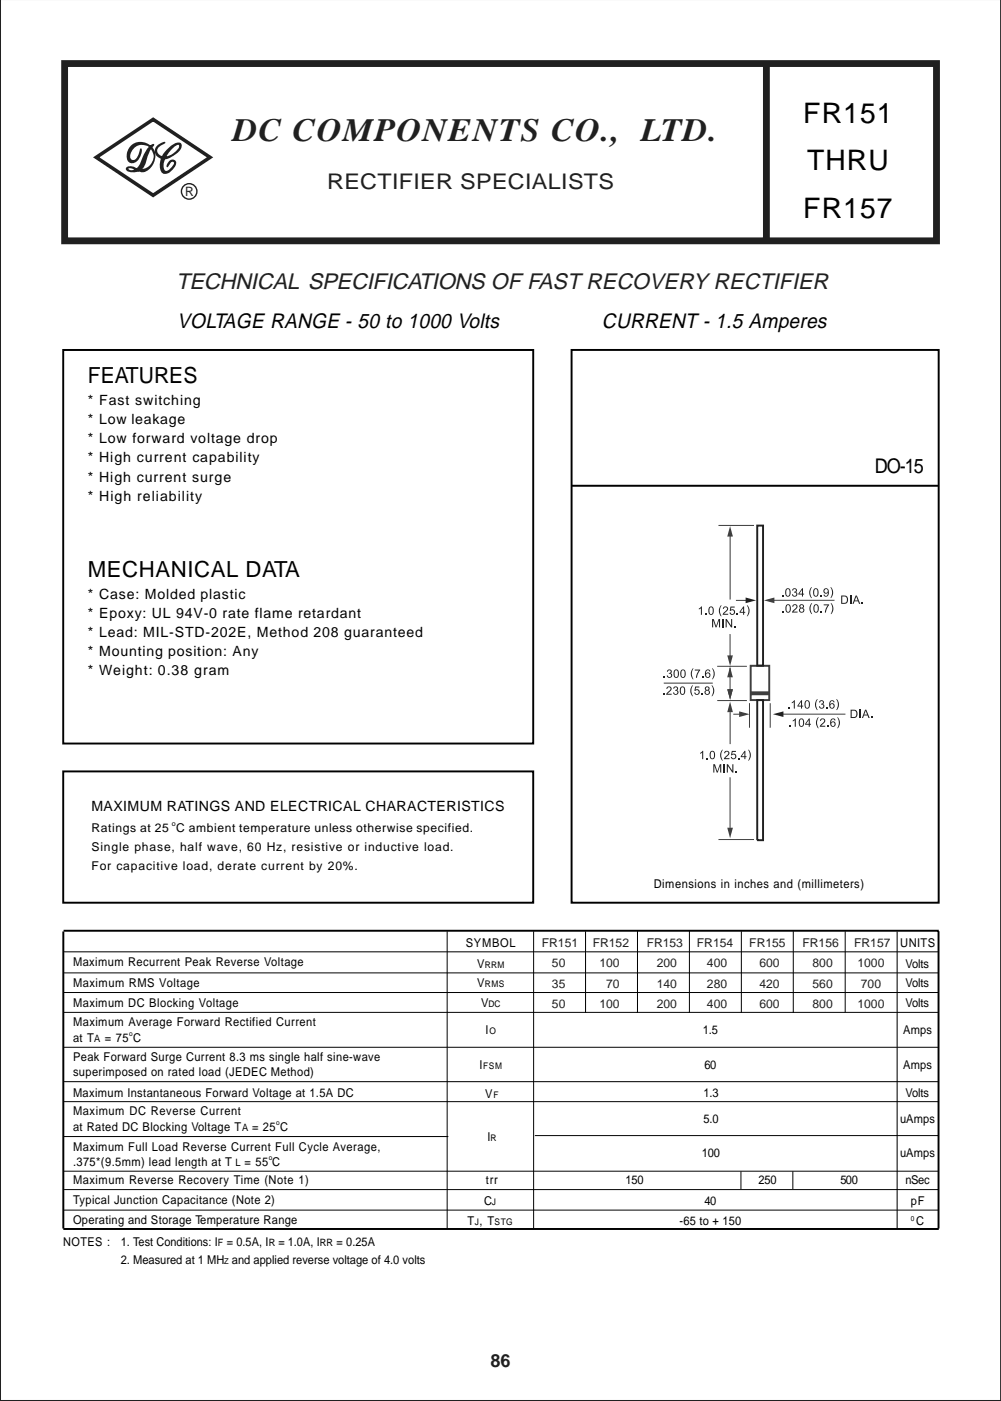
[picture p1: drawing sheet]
<svg xmlns="http://www.w3.org/2000/svg" width="175mm" height="245mm" viewBox="0 0 175 245" stroke-linecap="round" stroke-linejoin="round" font-family="sans-serif">
<path d="M0 -.1v244.9h175v-244.9" fill="none" stroke="#231f20" stroke-width=".35"/>
<path d="M11 61.2h82.2v68.7h-82.2zM99.9 61.2h64.2v96.5h-64.2zM99.9 84.9h64.1M11 134.8h82.2v22.9h-82.2z" fill="none" stroke="#000" stroke-width=".34"/>
<path d="M11.3 11.1h152.4v31h-152.4zM134 11.1v31" fill="none" stroke="#231f20" stroke-width="1.2" stroke-linecap="butt"/>
<path d="M16.8 27.5l10-6.6 9.9 6.6-9.9 6.6z" fill="none" stroke="#231f20" stroke-width=".62" stroke-linecap="butt"/>
<circle cx="33.1" cy="33.4" r="1.35" fill="none" stroke="#231f20" stroke-width=".24"/>
<g fill="#231f20">
<path d="M22.8 25.6a2.58 2.58 0 0 1 3.6-.1 2.58 2.58 0 0 1 .1 3.6 1.95 1.95 0 0 1-2.9 .6l-.8-.3h-.3v.1a1.46 1.46 0 0 0 2-1 5.3 5.3 0 0 1 2.2-3.3h.2l.1 .1a6.9 6.9 0 0 0-1.6 3.5 2.2 2.2 0 0 1-3.3 1l-.1-.3a.99 .99 0 0 1 1.5-.3 2.16 2.16 0 0 0 3-.7 2.16 2.16 0 0 0-.8-3 2.08 2.08 0 0 0-2.9 2.1l.2 .3a1.03 1.03 0 0 0 1.2-1l.2-.7 .1-.3h.2a2.23 2.23 0 0 1-1.6 2.6 1.11 1.11 0 0 1-.9-1.5l.3-1z"/>
<path d="M27.3 25.6a2.44 2.44 0 0 1 1.5-.8l.1 .2-.5 .3a1.02 1.02 0 0 0-.9 1 1.02 1.02 0 0 0 .9 1 3 3 0 0 0 2.9-1.7v-.2a1.57 1.57 0 0 0-1.4 .9 3.6 3.6 0 0 0-1.2 3.2l.1 .3a.81 .81 0 0 0 1-.4 .93 .93 0 0 0 .5-1.1 1.05 1.05 0 0 0-.9 .9h-.3a1.02 1.02 0 0 1 .5-1.1 1.02 1.02 0 0 1 1.1 0 1.66 1.66 0 0 1-.7 1.8 1.08 1.08 0 0 1-1.3 .5 1.08 1.08 0 0 1-.8-1.1 4.4 4.4 0 0 1 3.2-4.4l.4 .1a.71 .71 0 0 1 .1 1 4.9 4.9 0 0 1-2.8 1.9 1.47 1.47 0 0 1-1.5-.7 1.47 1.47 0 0 1 0-1.6z"/>
</g>
<path d="M127.1 144.6h1l-.5 1.9z" fill="#3c3c3d"/>
<path d="M131.2 116.3h3.3v6h-3.3z" fill="none" stroke="#3c3c3d" stroke-width=".34"/>
<path d="M131.3 121.2h3.2" fill="none" stroke="#3c3c3d" stroke-width=".68" stroke-linecap="butt"/>
<path d="M132.4 91.8h1v24.5h-1zM132.4 122.3h1v24.5h-1z" fill="none" stroke="#231f20" stroke-width=".34"/>
<path d="M131 122.9v4.3zM134.6 122.9v4.3zM125.4 116.4h5.2zM125.4 122.4h5.2zM125.6 146.7h6.2zM125.6 91.8h6.2zM116 119.4h8.6zM127.6 123.3v6.7z" fill="#231f20" stroke="#3c3c3d" stroke-width=".17"/>
<path d="M127.6 122.6l.5 1.8h-1z" fill="#3c3c3d"/>
<path d="M127.6 92.6v12.2" fill="none" stroke="#3c3c3d" stroke-width=".17"/>
<path d="M127.6 91.9l.5 1.9h-1z" fill="#3c3c3d"/>
<path d="M127.6 110.8v4.1" fill="none" stroke="#3c3c3d" stroke-width=".17"/>
<path d="M127.1 114.5h1l-.5 1.9z" fill="#3c3c3d"/>
<path d="M127.6 116.7v4.1" fill="none" stroke="#3c3c3d" stroke-width=".17"/>
<g fill="#3c3c3d">
<path d="M127.1 120.4h1l-.5 1.9z"/>
<path d="M127.6 116.5l.5 1.9h-1z"/>
</g>
<path d="M128.6 104.9h2.1M127.6 135.8v9.2" fill="none" stroke="#3c3c3d" stroke-width=".17"/>
<path d="M130.3 104.4l1.9 .5-1.9 .5z" fill="#231f20"/>
<path d="M128.2 124.8h1.3" fill="none" stroke="#3c3c3d" stroke-width=".17"/>
<path d="M129.2 124.3l1.8 .5-1.8 .5z" fill="#3c3c3d"/>
<g fill="#231f20">
<path d="M122.4 131.6l.5-.4v1.5h-.2v-1.2l-.3 .2z"/>
<path d="M123.5 132.5h.2v.2h-.2z"/>
<path d="M126.2 131h.2a1.69 1.69 0 0 0 0 1.9 1.29 1.29 0 0 1-.2-1.9z"/>
<path d="M126.7 131.3a.47 .47 0 0 1 .7 .1 .47 .47 0 0 1-.2 .7l-.4 .4h.7v.2h-1l.2-.4a.88 .88 0 0 0 .5-.9h-.3l-.1 .2h-.2z"/>
<path d="M127.9 131.2h.7v.2h-.5l-.1 .4a.48 .48 0 0 1 .7 .2 .48 .48 0 0 1-.3 .7 .48 .48 0 0 1-.7-.4h.2a.31 .31 0 0 0 .5 .1 .31 .31 0 0 0 0-.5 .31 .31 0 0 0-.5 .1h-.1z"/>
<path d="M129 132.5h.2v.2h-.2z"/>
<path d="M130.8 131a1.19 1.19 0 0 1 0 1.9 1.69 1.69 0 0 0 0-1.9z"/>
<path d="M124.7 133.6h.3l.4 1.2 .4-1.2h.3v1.4h-.2v-1.2l-.4 1.2h-.2l-.4-1.2v1.2h-.2z"/>
<path d="M126.5 133.6h.2v1.4h-.2z"/>
<path d="M127 133.6h.2l.8 1.1v-1.1h.2v1.4h-.2l-.8-1.1v1.1h-.2z"/>
<path d="M128.6 134.8h.2v.2h-.2z"/>
<path d="M116 121.2h.2v.2h-.2z"/>
<path d="M116.6 120.1a.47 .47 0 0 1 .7 0 .47 .47 0 0 1-.2 .7l-.4 .4h.7v.2h-1l.2-.3a.88 .88 0 0 0 .5-.9l-.3-.1-.1 .3h-.2z"/>
<path d="M117.8 120a.39 .39 0 0 1 .6 0 .39 .39 0 0 1-.1 .6 .46 .46 0 0 1 0 .8 .46 .46 0 0 1-.7-.4h.2a.29 .29 0 0 0 .4 .3 .29 .29 0 0 0 .2-.4 .29 .29 0 0 0-.4-.2v-.1a.25 .25 0 0 0 .3-.2 .25 .25 0 0 0-.2-.3 .25 .25 0 0 0-.3 .3l-.1-.1z"/>
<path d="M121 119.8h.1a1.69 1.69 0 0 0 0 1.9 1.29 1.29 0 0 1-.1-1.9z"/>
<path d="M121.5 120h.8v.1h-.6l-.1 .4a.48 .48 0 0 1 .7 .3 .48 .48 0 0 1-.3 .6 .48 .48 0 0 1-.6-.4h.1a.31 .31 0 0 0 .5 .1 .31 .31 0 0 0 0-.4 .31 .31 0 0 0-.4 0h-.2z"/>
<path d="M122.6 121.2h.2v.2h-.2z"/>
<path d="M124.4 119.8a1.19 1.19 0 0 1 0 1.9 1.69 1.69 0 0 0 0-1.9z"/>
<path d="M116 118.2h.2v.2h-.2z"/>
<path d="M116.7 117.1a.39 .39 0 0 1 .6 0 .39 .39 0 0 1-.1 .6 .46 .46 0 0 1 0 .7 .46 .46 0 0 1-.6-.3l.1-.1a.29 .29 0 0 0 .4 .3 .29 .29 0 0 0 .2-.4 .29 .29 0 0 0-.4-.1v-.2a.25 .25 0 0 0 .3-.2 .25 .25 0 0 0-.2-.3 .25 .25 0 0 0-.2 .3h-.2z"/>
<path d="M121.1 116.8h.1a1.69 1.69 0 0 0 0 1.9 1.29 1.29 0 0 1-.1-1.9z"/>
<path d="M121.4 117h1l-.4 .9-.2 .5h-.1v-.4l.5-.8h-.8z"/>
<path d="M122.7 118.2h.2v.2h-.2z"/>
<path d="M124.5 116.8a1.19 1.19 0 0 1 0 1.9 1.69 1.69 0 0 0 0-1.9z"/>
<path d="M122.2 106.3l.5-.3v1.4h-.2v-1.1l-.3 .2z"/>
<path d="M123.3 107.2h.2v.2h-.2z"/>
<path d="M126 105.8h.1a1.69 1.69 0 0 0 0 1.9 1.29 1.29 0 0 1-.1-1.9z"/>
<path d="M126.5 106.1a.47 .47 0 0 1 .7 0 .47 .47 0 0 1-.2 .7l-.4 .5h.7v.1h-1l.2-.3a.88 .88 0 0 0 .5-.9l-.3-.1-.2 .3h-.1z"/>
<path d="M127.7 106h.7v.2h-.6v.4a.48 .48 0 0 1 .6 .2 .48 .48 0 0 1-.3 .6 .48 .48 0 0 1-.6-.3l.2-.1a.31 .31 0 0 0 .5 .2 .31 .31 0 0 0 0-.5 .31 .31 0 0 0-.5 .1l-.1-.1z"/>
<path d="M128.8 107.2h.2v.2h-.2z"/>
<path d="M130.5 105.8a1.19 1.19 0 0 1 0 1.9 1.69 1.69 0 0 0 0-1.9z"/>
<path d="M124.5 108.2h.3l.4 1.2 .4-1.2h.3v1.4h-.2v-1.2l-.4 1.2h-.2l-.4-1.2v1.2h-.2z"/>
<path d="M126.3 108.2h.1v1.4h-.1z"/>
<path d="M126.8 108.2h.2l.8 1.1v-1.1h.2v1.4h-.2l-.8-1.1v1.1h-.2z"/>
<path d="M128.4 109.4h.2v.2h-.2z"/>
<path d="M135.1 124.8l1.8-.5v1z"/>
<path d="M124.3 131.5l.2-.1a.75 .75 0 0 1 0 1.1 .81 .81 0 0 1-.2-1zM124.3 131.3a1.06 1.06 0 0 0 0 1.3 .72 .72 0 0 0 .7-.3 .72 .72 0 0 0-.1-.8l-.3-.3z"/>
<path d="M130.1 131.5v.7h-.4zM130.2 131.2l-.7 1.1h.6v.4h.2v-.4h.2v-.1h-.2v-1z"/>
<path d="M119.1 120.2l.2-.1a.75 .75 0 0 1 0 1.2 .81 .81 0 0 1-.2-1.1zM119 120a1.06 1.06 0 0 0 .1 1.4 .72 .72 0 0 0 .7-.4 .72 .72 0 0 0-.1-.8l-.3-.2z"/>
<path d="M123.3 120.1a.39 .39 0 0 1 .6-.1 .39 .39 0 0 1-.1 .6 .43 .43 0 0 1 .2 .7 .43 .43 0 0 1-.7 0 .43 .43 0 0 1 .1-.7l-.2-.2zM123.4 120.3a.25 .25 0 0 0 .5 0 .25 .25 0 0 0-.5 0zM123.3 121a.3 .3 0 0 0 .6 0 .3 .3 0 0 0-.6 0z"/>
<path d="M118 117.2l.2-.1a.75 .75 0 0 1 0 1.2 .81 .81 0 0 1-.2-1.1zM117.9 117.1a1.06 1.06 0 0 0 .1 1.3 .72 .72 0 0 0 .7-.4 .72 .72 0 0 0-.1-.7l-.3-.3z"/>
<path d="M119.2 117.2l.2-.1a.75 .75 0 0 1 0 1.2 .81 .81 0 0 1-.2-1.1zM119.1 117.1a1.06 1.06 0 0 0 .1 1.3 .72 .72 0 0 0 .7-.4 .72 .72 0 0 0-.1-.7l-.3-.3z"/>
<path d="M123.4 118a.31 .31 0 0 1 .6 0 .31 .31 0 0 1-.6 0zM123.4 117.2a.78 .78 0 0 0 .5 1.3 .46 .46 0 0 0 .2-.7 .46 .46 0 0 0-.7-.1 .35 .35 0 0 1 .1-.5 .35 .35 0 0 1 .5 .1h.2l-.3-.3z"/>
<path d="M124.1 106.2l.2-.1a.75 .75 0 0 1 0 1.2 .81 .81 0 0 1-.2-1.1zM124 106.1a1.06 1.06 0 0 0 .1 1.3 .72 .72 0 0 0 .7-.4 .72 .72 0 0 0-.1-.7l-.3-.3z"/>
<path d="M129.9 106.3v.6h-.5zM129.9 106l-.6 1.1h.6v.3h.2v-.3h.2v-.2h-.2v-.9z"/>
</g>
<g fill="#231f20" stroke="#3c3c3d" stroke-width=".17">
<path d="M136.6 124.8h11.2z"/>
<path d="M135 104.9h10.9z"/>
</g>
<path d="M133.5 104.9l1.9-.5v1z" fill="#3c3c3d"/>
<g fill="#231f20">
<path d="M137.8 123.6h.2v.2h-.2z"/>
<path d="M138.4 122.7l.5-.3v1.4h-.1v-1.1l-.4 .2z"/>
<path d="M142.8 122.2h.1a1.69 1.69 0 0 0 0 1.9 1.29 1.29 0 0 1-.1-1.9z"/>
<path d="M143.3 122.5a.39 .39 0 0 1 .6-.1 .39 .39 0 0 1-.1 .6 .46 .46 0 0 1 0 .8 .46 .46 0 0 1-.6-.4h.1a.29 .29 0 0 0 .4 .3 .29 .29 0 0 0 .2-.4 .29 .29 0 0 0-.4-.2v-.1a.25 .25 0 0 0 .3-.2 .25 .25 0 0 0-.2-.3 .25 .25 0 0 0-.2 .3l-.2-.1z"/>
<path d="M144.4 123.6h.2v.2h-.2z"/>
<path d="M146.2 122.2a1.19 1.19 0 0 1 0 1.9 1.69 1.69 0 0 0 0-1.9z"/>
<path d="M137.9 126.8h.2v.2h-.2z"/>
<path d="M138.6 125.9l.5-.4v1.5h-.2v-1.1l-.3 .2z"/>
<path d="M143 125.4h.1a1.69 1.69 0 0 0 0 1.9 1.29 1.29 0 0 1-.1-1.9z"/>
<path d="M143.5 125.6a.47 .47 0 0 1 .7 .1 .47 .47 0 0 1-.2 .7l-.5 .4h.8v.2h-1l.1-.3a.88 .88 0 0 0 .6-.9l-.3-.1-.2 .3h-.2z"/>
<path d="M144.6 126.8h.2v.2h-.2z"/>
<path d="M146.3 125.4a1.19 1.19 0 0 1 0 1.9 1.69 1.69 0 0 0 0-1.9z"/>
<path d="M150.2 124h.2v1.5h-.2z"/>
<path d="M152.3 125.3h.2v.2h-.2z"/>
<path d="M136.7 104.1h.2v.2h-.2z"/>
<path d="M138.6 102.9a.39 .39 0 0 1 .6 0 .39 .39 0 0 1-.1 .6 .46 .46 0 0 1 0 .8 .46 .46 0 0 1-.7-.4l.2-.1a.29 .29 0 0 0 .4 .3 .29 .29 0 0 0 .2-.3 .29 .29 0 0 0-.4-.2v-.2a.25 .25 0 0 0 .3-.2 .25 .25 0 0 0-.2-.3 .25 .25 0 0 0-.3 .3h-.1z"/>
<path d="M141.8 102.6h.1a1.69 1.69 0 0 0 0 1.9 1.29 1.29 0 0 1-.1-1.9z"/>
<path d="M143.4 104.1h.2v.2h-.2z"/>
<path d="M145.2 102.6a1.19 1.19 0 0 1 0 1.9 1.69 1.69 0 0 0 0-1.9z"/>
<path d="M136.8 106.8h.2v.2h-.2z"/>
<path d="M138.6 105.7a.47 .47 0 0 1 .7 .1 .47 .47 0 0 1-.2 .7l-.4 .4h.7v.1h-1l.2-.3a.88 .88 0 0 0 .6-.9h-.4l-.1 .2h-.2z"/>
<path d="M141.8 105.4h.2a1.69 1.69 0 0 0 0 1.9 1.29 1.29 0 0 1-.2-1.9z"/>
<path d="M143.5 106.8h.2v.2h-.2z"/>
<path d="M144 105.6h.9l-.4 .9-.1 .5h-.2l.1-.4 .4-.8h-.7z"/>
<path d="M145.2 105.4a1.19 1.19 0 0 1 0 1.9 1.69 1.69 0 0 0 0-1.9z"/>
<path d="M148.6 104.1h.2v1.4h-.2z"/>
<path d="M150.6 105.3h.2v.2h-.2z"/>
<path d="M140 122.7v.6h-.4zM140.1 122.4l-.7 1.1h.6v.3h.2v-.3h.2v-.2h-.2v-.9z"/>
<path d="M140.9 122.6l.2-.1a.75 .75 0 0 1 0 1.2 .81 .81 0 0 1-.2-1.1zM140.8 122.4a1.06 1.06 0 0 0 .1 1.4 .72 .72 0 0 0 .7-.4 .72 .72 0 0 0-.1-.8l-.3-.2z"/>
<path d="M145.1 123.4a.31 .31 0 0 1 .6 0 .31 .31 0 0 1-.6 0zM145.1 122.5a.78 .78 0 0 0 .5 1.3 .46 .46 0 0 0 .3-.7 .46 .46 0 0 0-.8 0 .35 .35 0 0 1 .1-.5 .35 .35 0 0 1 .5 0l.2 .1-.3-.3z"/>
<path d="M139.9 125.8l.2-.1a.75 .75 0 0 1 0 1.2 .81 .81 0 0 1-.2-1.1zM139.8 125.6a1.06 1.06 0 0 0 .1 1.4 .72 .72 0 0 0 .7-.4 .72 .72 0 0 0-.1-.8l-.3-.2z"/>
<path d="M141.4 125.8v.7h-.5zM141.4 125.5l-.7 1.2h.7v.3h.2v-.3h.1v-.2h-.1v-1z"/>
<path d="M145.3 126.5a.31 .31 0 0 1 .6 0 .31 .31 0 0 1-.6 0zM145.3 125.7a.78 .78 0 0 0 .4 1.3 .46 .46 0 0 0 .3-.7 .46 .46 0 0 0-.7-.1 .35 .35 0 0 1 .1-.4 .35 .35 0 0 1 .4 0l.3 .1-.3-.3z"/>
<path d="M148.9 124.2a.6 .6 0 0 1 .8 .5 .6 .6 0 0 1-.8 .6zM148.7 124v1.5h.5a.73 .73 0 0 0 .7-.8 .73 .73 0 0 0-.7-.7z"/>
<path d="M151.3 124.2l.3 .7h-.5zM151.2 124l-.5 1.5h.2l.1-.5h.6l.2 .5h.2l-.6-1.5z"/>
<path d="M137.5 103l.2-.1a.75 .75 0 0 1 0 1.2 .81 .81 0 0 1-.2-1.1zM137.5 102.9a1.06 1.06 0 0 0 0 1.3 .72 .72 0 0 0 .7-.4 .72 .72 0 0 0-.1-.7l-.3-.3z"/>
<path d="M140.2 102.8h.2v.9h.2v.2h-.2v.4h-.2v-.4h-.6zM140.2 103.1l-.5 .6h.5z"/>
<path d="M142.4 103l.2-.1a.75 .75 0 0 1 0 1.2 .81 .81 0 0 1-.2-1.1zM142.3 102.9a1.06 1.06 0 0 0 .1 1.3 .72 .72 0 0 0 .7-.4 .72 .72 0 0 0-.1-.7l-.3-.3z"/>
<path d="M144.1 103.3a.32 .32 0 0 1 .6 0 .32 .32 0 0 1-.6 0zM144.1 102.9a.46 .46 0 0 0-.1 .7 .46 .46 0 0 0 .7 0 .33 .33 0 0 1-.1 .5 .33 .33 0 0 1-.5-.2h-.1a.48 .48 0 0 0 .5 .4 .48 .48 0 0 0 .4-.6 .57 .57 0 0 0-.1-.7 .57 .57 0 0 0-.7-.1z"/>
<path d="M137.6 105.8l.2-.1a.75 .75 0 0 1 0 1.2 .81 .81 0 0 1-.2-1.1zM137.5 105.7a1.06 1.06 0 0 0 .1 1.3 .72 .72 0 0 0 .7-.4 .72 .72 0 0 0-.1-.7l-.3-.3z"/>
<path d="M139.8 106.6a.3 .3 0 0 1 .6 0 .3 .3 0 0 1-.6 0zM139.8 105.7l-.1 .4 .2 .2a.43 .43 0 0 0-.1 .6 .43 .43 0 0 0 .7 0 .43 .43 0 0 0-.2-.6 .39 .39 0 0 0 .1-.6 .39 .39 0 0 0-.6 0zM139.9 106a.25 .25 0 0 1 .5 0 .25 .25 0 0 1-.5 0z"/>
<path d="M142.5 105.8l.2-.1a.75 .75 0 0 1 0 1.2 .81 .81 0 0 1-.2-1.1zM142.4 105.7a1.06 1.06 0 0 0 .1 1.3 .72 .72 0 0 0 .6-.4 .72 .72 0 0 0 0-.7l-.3-.3z"/>
<path d="M147.2 104.2a.6 .6 0 0 1 .9 .6 .6 .6 0 0 1-.9 .6zM147 104.1v1.4h.6a.73 .73 0 0 0 .6-.7 .73 .73 0 0 0-.7-.7z"/>
<path d="M149.7 104.2l.2 .7h-.5zM149.6 104.1l-.6 1.4h.2l.2-.4h.6l.2 .4h.2l-.6-1.4z"/>
</g>
<path d="M11.1 162.8v51.9M11.1 162.7h153M164.1 162.7v52M11.1 214.8h153" fill="none" stroke="#000" stroke-width=".34"/>
<g fill="none" stroke="#000" stroke-width=".17">
<path d="M11.1 166.3h153M11.1 170h153M11.1 173.4h153M11.1 176.9h153M78.2 162.7v52M93.3 162.7v52M102.4 162.7v14.3M111.4 162.7v14.3M120.5 162.7v14.3M129.6 162.7v14.3M138.7 162.7v14.3M147.7 162.7v14.3"/>
<path d="M156.8 162.8v51.9M11.1 189h153M11.1 183h153M11.1 192.5h153M11.1 198.6h67.3M93.5 198.4h70.5M11.1 211.5h153M11.1 204.7h153M11.1 207.9h153M129.5 204.7v3.1M138.6 204.7v3.1"/>
</g>
<text font-size="5.7" fill="#231f20" x="40.7" y="24.6">DC COMPONENTS CO., LTD.</text>
<g font-size="4.9">
<text x="140.4" y="21.4">FR151</text>
<text x="141.1" y="29.7">THRU</text>
<text x="140.4" y="38">FR157</text>
</g>
<text font-size="3.9" fill="#231f20" x="30.8" y="50.5">TECHNICAL SPECIFICATIONS OF FAST RECOVERY RECTIFIER</text>
<g font-size="3.9">
<text x="15.3" y="66.9">FEATURES</text>
<text x="15.3" y="100.9">MECHANICAL DATA</text>
</g>
<text font-size="3.8" fill="#231f20" x="57.2" y="33.1">RECTIFIER SPECIALISTS</text>
<g font-size="3.6">
<text x="31" y="57.2">VOLTAGE RANGE - 50 to 1000 Volts</text>
<text x="105.2" y="57.2">CURRENT - 1.5 Amperes</text>
</g>
<text font-size="3.5" x="152.9" y="82.6">DO-15</text>
<text font-size="3.2" fill="#231f20" x="85.7" y="238.8">86</text>
<g font-size="2.5">
<text x="15.3" y="70.7">* Fast switching</text>
<text x="15.3" y="74.1">* Low leakage</text>
<text x="15.3" y="77.5">* Low forward voltage drop</text>
<text x="15.3" y="80.8">* High current capability</text>
<text x="15.3" y="84.1">* High current surge</text>
<text x="15.3" y="87.5">* High reliability</text>
<text x="15.3" y="104.6">* Case: Molded plastic</text>
<text x="15.3" y="108">* Epoxy: UL 94V-0 rate flame retardant</text>
<text x="15.3" y="111.3">* Lead: MIL-STD-202E, Method 208 guaranteed</text>
<text x="15.3" y="114.7">* Mounting position: Any</text>
<text x="15.3" y="118">* Weight: 0.38 gram</text>
<text x="16" y="141.7">MAXIMUM RATINGS AND ELECTRICAL CHARACTERISTICS</text>
</g>
<text font-size="2.3" fill="#231f20" x="32.4" y="34.2">R</text>
<g font-size="2.1">
<text x="16" y="145.3">Ratings at 25 C ambient temperature unless otherwise specified.</text>
<text x="16" y="148.7">Single phase, half wave, 60 Hz, resistive or inductive load.</text>
<text x="16" y="152">For capacitive load, derate current by 20%.</text>
<text x="114.3" y="155.2">Dimensions in inches and (millimeters)</text>
<text x="81.4" y="165.4">SYMBOL</text>
<text x="157.4" y="165.4">UNITS</text>
<text x="12.8" y="168.7">Maximum Recurrent Peak Reverse Voltage</text>
<text x="12.8" y="172.4">Maximum RMS Voltage</text>
<text x="83.4" y="172.5">V</text>
<text x="83.4" y="169.2">V</text>
<text x="158.3" y="172.5">Volts</text>
<text x="158.3" y="169.2">Volts</text>
<text x="12.8" y="175.9">Maximum DC Blocking Voltage</text>
<text x="12.8" y="179.4">Maximum Average Forward Rectified Current</text>
<text x="84.1" y="175.9">V</text>
<text x="158.3" y="175.9">Volts</text>
<text x="12.8" y="182.2">at T</text>
<text x="12.8" y="185.5">Peak Forward Surge Current 8.3 ms single half sine-wave</text>
<text x="18.3" y="182.2">= 75 C</text>
<text x="84.9" y="180.8">I</text>
<text x="122.9" y="180.8">1.5</text>
<text x="157.9" y="180.8">Amps</text>
<text x="12.8" y="188.1">superimposed on rated load (JEDEC Method)</text>
<text x="12.8" y="191.8">Maximum Instantaneous Forward Voltage at 1.5A DC</text>
<text x="83.8" y="186.9">I</text>
<text x="84.8" y="191.8">V</text>
<text x="123" y="191.8">1.3</text>
<text x="123.1" y="186.9">60</text>
<text x="157.9" y="186.9">Amps</text>
<text x="158.3" y="191.8">Volts</text>
<text x="12.8" y="197.7">at Rated DC Blocking Voltage T</text>
<text x="12.8" y="194.9">Maximum DC Reverse Current</text>
<text x="44.1" y="197.7">= 25 C</text>
<text x="123" y="196.3">5.0</text>
<text x="157.3" y="196.3">uAmps</text>
<text x="12.8" y="201.1">Maximum Full Load Reverse Current Full Cycle Average,</text>
<text x="12.8" y="203.8">.375*(9.5mm) lead length at T</text>
<text x="42.8" y="203.8">= 55 C</text>
<text x="85.2" y="199.4">I</text>
<text x="122.7" y="202.1">100</text>
<text x="157.3" y="202.1">uAmps</text>
<text x="12.8" y="206.9">Maximum Reverse Recovery Time (Note 1)</text>
<text x="84.9" y="206.9">trr</text>
<text x="109.3" y="207">150</text>
<text x="132.6" y="206.9">250</text>
<text x="146.9" y="206.9">500</text>
<text x="158.3" y="206.9">nSec</text>
<text x="12.8" y="210.5">Typical Junction Capacitance (Note 2)</text>
<text x="12.8" y="213.9">Operating and Storage Temperature Range</text>
<text x="81.7" y="214">T , T</text>
<text x="84.6" y="210.6">C</text>
<text x="118.8" y="214">-65 to + 150</text>
<text x="123.1" y="210.6">40</text>
<text x="159.2" y="210.6">pF</text>
<text x="160.2" y="214">C</text>
<text x="11.1" y="217.8">NOTES :</text>
<text x="21.1" y="220.9">2. Measured at 1 MH and applied reverse voltage of 4.0 volts</text>
<text x="21.1" y="217.8">1. Test Conditions: I</text>
<text x="39.6" y="217.8">= 0.5A, I</text>
<text x="48.7" y="217.8">= 1.0A, I</text>
<text x="58.8" y="217.8">= 0.25A</text>
</g>
<g font-size="2.1" fill="#231f20">
<text x="94.7" y="165.5">FR151</text>
<text x="103.6" y="165.5">FR152</text>
<text x="113" y="165.5">FR153</text>
<text x="121.8" y="165.5">FR154</text>
<text x="131" y="165.5">FR155</text>
<text x="140.3" y="165.5">FR156</text>
<text x="149.3" y="165.5">FR157</text>
<text x="96.5" y="169.1">50</text>
<text x="96.5" y="172.6">35</text>
<text x="104.8" y="169.1">100</text>
<text x="106" y="172.6">70</text>
<text x="114.8" y="169.1">200</text>
<text x="114.8" y="172.6">140</text>
<text x="123.6" y="169.1">400</text>
<text x="123.6" y="172.6">280</text>
<text x="132.7" y="169.1">600</text>
<text x="132.7" y="172.6">420</text>
<text x="142" y="169.1">800</text>
<text x="142" y="172.6">560</text>
<text x="149.9" y="169.1">1000</text>
<text x="150.5" y="172.6">700</text>
<text x="96.5" y="176.1">50</text>
<text x="104.8" y="176.1">100</text>
<text x="114.8" y="176.1">200</text>
<text x="123.6" y="176.1">400</text>
<text x="132.7" y="176.1">600</text>
<text x="142" y="176.1">800</text>
<text x="149.9" y="176.1">1000</text>
</g>
<g font-size="1.8">
<text x="16.5" y="182.2">A</text>
<text x="42.3" y="197.7">A</text>
<text x="41.2" y="203.8">L</text>
<text x="38.1" y="217.8">F</text>
<text x="47" y="217.8">R</text>
<text x="55.9" y="217.8">RR</text>
</g>
<g font-size="1.6">
<text x="84.7" y="169.2">RRM</text>
<text x="84.8" y="172.5">RMS</text>
<text x="85.4" y="175.9">DC</text>
<text x="85.6" y="180.8">O</text>
<text x="84.5" y="186.9">FSM</text>
<text x="86.3" y="191.8">F</text>
<text x="85.7" y="199.4">R</text>
<text x="83" y="214">J</text>
<text x="86" y="210.6">J</text>
<text x="86.5" y="214">STG</text>
</g>
<text font-size="1.4" x="39.2" y="220.9">Z</text>
<g font-size="1.2">
<text x="30" y="144.3">o</text>
<text x="22.6" y="181.1">o</text>
<text x="48.3" y="196.7">o</text>
<text x="47" y="202.8">o</text>
<text x="159.2" y="213.3">0</text>
</g>
</svg>
